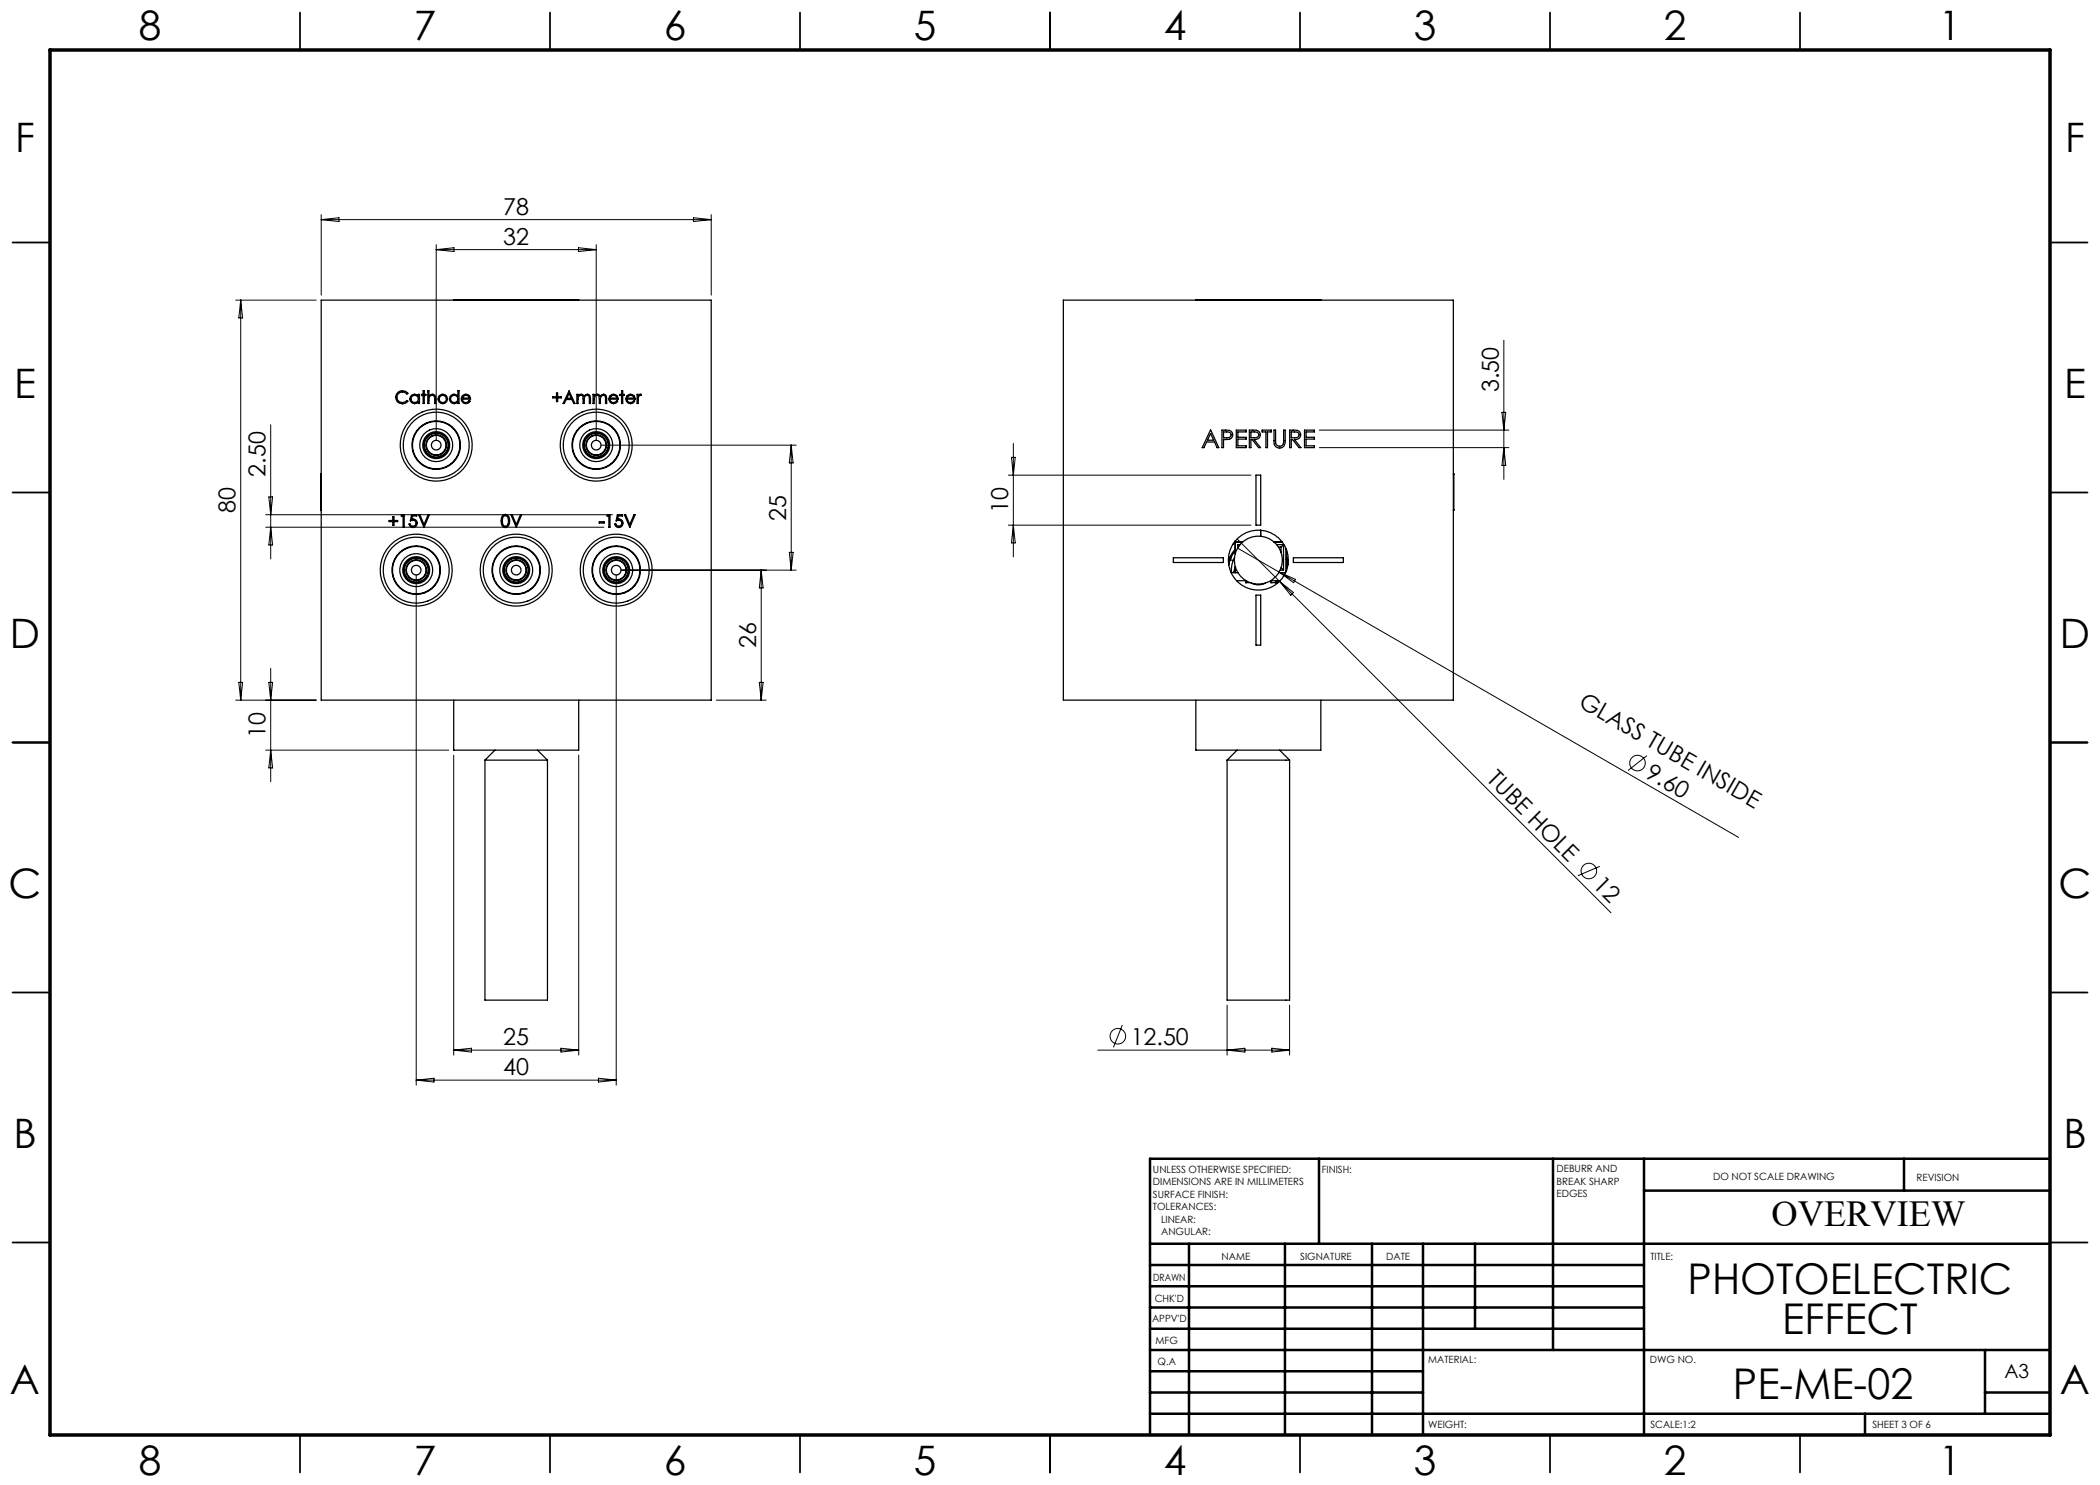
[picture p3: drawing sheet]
<svg xmlns="http://www.w3.org/2000/svg" width="420mm" height="297mm" viewBox="0 0 420 297" stroke-linecap="round" stroke-linejoin="round" font-family="sans-serif">
<g fill="none" stroke="#000" stroke-width=".2">
<path d="M64.2 42.9v16.1M64.2 43.9h78M64.2 43.9l3.6-.4v.8zM87.2 48.9v39.1M87.2 49.9h32M87.2 49.9l3.6-.4v.8zM115.7 49.5l3.5 .4-3.5 .4zM119.2 48.9v39.1M138.7 43.5l3.5 .4-3.5 .4zM142.2 42.9v16.1M47.1 60h16.1M48.1 60v80"/>
<path d="M48.1 60l.4 3.6h-.7zM300.8 68v27.9M53.8 99.4h.7l-.4 3.5zM54.1 85v26.8M120.2 89h39M158.2 89v25M158.2 89l.4 3.6h-.7zM201.7 95h48.5M202.3 91.5h.8l-.4 3.5zM202.7 88.7v22.7M263.9 86h37.9M263.9 89.5h37.9"/>
<path d="M300.4 82.5h.8l-.4 3.5zM300.8 89.5l.4 3.6h-.8zM53.1 102.9h69.4M53.1 105.4h67.7M54.1 105.4l.4 3.6h-.7zM83.2 115v102M123.2 115v102M124.2 114h35M152.2 114v26M152.2 114l.4 3.6h-.7zM157.9 110.5h.7l-.4 3.5zM201.7 105h48.5"/>
<path d="M202.7 105l.4 3.6h-.8zM247.4 107.8l8.5 8.5M247.5 109.6l100.2 57.9M255.8 114.4l3.3 1.5-.4 .6zM255.9 116.3l66.3 66.3M255.9 116.3l2.8 2.2-.5 .6zM47.8 136.5h.7l-.4 3.5zM53.8 136.5h.7l-.4 3.5zM54.1 133.7v22.7M151.9 136.5h.7l-.4 3.5zM47.1 140h16.1M53.1 150h36.6"/>
<path d="M54.1 150l.4 3.6h-.7zM90.7 151v60M115.7 151v60M143.2 140h10M329.4 151.1l-3.8 3M320 173.3l-4.4 1.8M83.2 216h40M83.2 216l3.6-.4v.8zM90.7 210h25M90.7 210l3.6-.4v.8zM112.2 209.6l3.5 .4-3.5 .4zM119.7 215.6l3.5 .4-3.5 .4z"/>
<path d="M219.6 210h38.3M224.5 205l-1.8 4.5M245.4 201v10M245.4 210l3.6-.4v.8zM254.4 209.6l3.5 .4-3.5 .4zM257.9 201v10"/>
<circle cx="327.5" cy="152.6" r="1.56"/>
<circle cx="317.8" cy="174.2" r="1.56"/>
<circle cx="223.6" cy="207.2" r="1.56"/>
</g>
<g fill="none" stroke="#000" stroke-width=".35">
<path d="M60 2.5v7.5M110 2.5v7.5M160 2.5v7.5M210 2.5v7.5M260 2.5v7.5M310 2.5v7.5M360 2.5v7.5M2.5 48.5h7.5M410 48.5h7.5M2.5 98.5h7.5M410 98.5h7.5M2.5 148.5h7.5"/>
<path d="M410 148.5h7.5M2.5 198.5h7.5M410 198.5h7.5M2.5 248.5h7.5M410 248.5h7.5M60 287v7.5M110 287v7.5M160 287v7.5M210 287v7.5M260 287v7.5M310 287v7.5M360 287v7.5"/>
</g>
<g fill="none" stroke="#000" stroke-width=".5">
<path d="M263.8 231.8v17M310.6 231.8v38.2M328.8 231.8v55.2M328.8 238.1h81.2M380.8 231.8v6.3M410 231.8h-180v55.2M230 248.8h180M230 257.3h98.8M230 253h98.8M237.8 248.8v38.2M257 248.8v38.2M274.4 248.8v38.2"/>
<path d="M284.6 248.8v38.2M295 248.8v17M230 265.8h98.8M230 261.5h98.8M230 278.5h54.6M230 274.3h54.6M230 270h180M397 278.5h13M397 270v12.8M230 282.8h180M373 282.8v4.2"/>
</g>
<path d="M10 10h400v277h-400z" fill="none" stroke="#000" stroke-width=".7"/>
<g fill="none" stroke="#000" stroke-width=".25">
<path d="M97.2 59.9h-6.4v.1M97.3 59.9v.1M98 59.9v.1M99.9 59.9v.1M100.4 59.9v.1M101.9 59.9v.1M102.6 59.9v.1M102.7 59.9h3.4M103.2 59.9v.1M106.7 59.9l.5 .1M106.7 59.9l-.5 .1M106.7 59.9v.1"/>
<path d="M107.8 59.9v.1M112.4 59.9v.1M64.2 60h78v80h-78zM79.6 78.4a1.42 1.42 0 0 1 2 .3l-.2 .1a1.11 1.11 0 0 0-1.7-.2 1.11 1.11 0 0 0 0 1.7 1.11 1.11 0 0 0 1.7-.2l.2 .1a1.34 1.34 0 0 1-2 .2 1.34 1.34 0 0 1 0-2zM82.3 79.1a.94 .94 0 0 1 1.4 .1v-.3h.2v1.8h-.2v-.3a.95 .95 0 0 1-1.4 .1 .95 .95 0 0 1 0-1.4zM84.6 78.1h.3v.8h.3v.2h-.3v1.6h-.3v-1.6h-.3v-.2h.3zM85.6 78.1h.2v1.1l.3-.3a.69 .69 0 0 1 1 .3l.1 1.5h-.3v-.9a.6 .6 0 0 0-.5-.7 .6 .6 0 0 0-.6 .7v.9h-.2zM90.2 79.1a.93 .93 0 0 1 1.4 .1v-1.1h.2v2.6h-.2v-.3a.95 .95 0 0 1-1.4 .1 .95 .95 0 0 1 0-1.4zM92.5 79.2a.93 .93 0 0 1 1-.3 .93 .93 0 0 1 .6 .9h-1.6a.7 .7 0 0 0 .5 .7 .7 .7 0 0 0 .8-.4l.2 .1a.94 .94 0 0 1-1.4 .4 .94 .94 0 0 1-.1-1.4zM92.7 79.2l.2-.1a.72 .72 0 0 1 1 .5h-1.4zM97.5 60v-.1h5v.1M107.3 60v-.1h8.4v.1"/>
<path d="M110.6 79.4h.7v-.8h.2v.8h.8v.2h-.8v.7h-.2v-.7h-.7zM113.8 78.2l1.2 2.5h-.3l-.3-.8h-1.2l-.3 .8h-.3zM113.8 78.7l.5 .9h-.9zM115.4 78.9h.2v.3l.5-.3a.61 .61 0 0 1 .7 .4 .67 .67 0 0 1 .6-.5 .67 .67 0 0 1 .6 .4l.1 1.5h-.2l-.1-1.4a.54 .54 0 0 0-.6-.2 .54 .54 0 0 0-.3 .6l-.1 1h-.2l-.1-1.5a.52 .52 0 0 0-.8 .2l-.1 1.3h-.2zM118.6 78.9h.2v.3l.5-.3a.61 .61 0 0 1 .7 .4 .67 .67 0 0 1 .6-.5 .67 .67 0 0 1 .7 .4v1.5h-.2l-.1-1.4a.54 .54 0 0 0-.6-.2 .54 .54 0 0 0-.3 .6v1h-.2l-.2-1.5a.52 .52 0 0 0-.8 .2l-.1 1.3h-.2zM122 79.2a.93 .93 0 0 1 1.1-.3 .93 .93 0 0 1 .5 .9h-1.6a.7 .7 0 0 0 .6 .7 .7 .7 0 0 0 .7-.4l.2 .1a.94 .94 0 0 1-1.3 .4 .94 .94 0 0 1-.2-1.4zM122.2 79.2l.2-.1a.72 .72 0 0 1 1 .5h-1.4zM124.3 78.1h.2v.8h.4v.2h-.4v1.6h-.2v-1.6h-.3v-.2h.3zM125.4 79.2a.93 .93 0 0 1 1.1-.3 .93 .93 0 0 1 .5 .9h-1.6a.7 .7 0 0 0 .6 .7 .7 .7 0 0 0 .7-.4l.2 .1a.94 .94 0 0 1-1.3 .4 .94 .94 0 0 1-.2-1.4zM125.6 79.2l.2-.1a.72 .72 0 0 1 1 .5h-1.4zM127.4 78.9h.2v.2l.4-.2h.3l-.1 .2h-.3l-.2 .4-.1 1.2h-.2zM212.7 60h78v80h-78z"/>
<path d="M239.2 60v-.1h25v.1M64.1 95.6h.1M64.2 94.7l-.1 .1M64.2 94.9v7M242.1 86l1.7 3.5h-.4l-.5-1.1h-1.6l-.5 1.1h-.4zM242.1 86.7l.6 1.3h-1.2zM244.4 86h.7a1.06 1.06 0 0 1 1.1 .2 1.06 1.06 0 0 1 .3 1.1 1.55 1.55 0 0 1-1.8 .6v1.6h-.3zM244.7 86.4h.6a.64 .64 0 0 1 .9 .6 .64 .64 0 0 1-.9 .6h-.6zM247.3 86h1.9v.4h-1.6v1.1h1.6v.3h-1.6v1.4h1.6v.3h-1.9zM249.9 86h.7a1.07 1.07 0 0 1 1.1 .2 1.07 1.07 0 0 1 .3 1.1 1.08 1.08 0 0 1-1.2 .6l1.3 1.6h-.4l-1.3-1.6h-.2v1.6h-.3zM250.2 86.4h.6a.65 .65 0 0 1 .9 .6 .65 .65 0 0 1-.9 .6h-.6zM251.2 95h.9v10h-.9z"/>
<path d="M252.4 86h1.9v.4h-.8v3.1h-.3v-3.1h-.8zM254.8 86h.3l.1 2.9a.85 .85 0 0 0 1.1 .3 .85 .85 0 0 0 .4-1.1v-2.1h.3v2.1a1.16 1.16 0 0 1-1.1 1.5 1.16 1.16 0 0 1-1.1-1.5zM257.9 86h.7a1.07 1.07 0 0 1 1.2 .2 1.07 1.07 0 0 1 .3 1.1 1.08 1.08 0 0 1-1.2 .6l1.3 1.6h-.4l-1.3-1.6h-.2v1.6h-.4zM258.3 86.4h.6a.65 .65 0 0 1 .9 .6 .65 .65 0 0 1-.9 .6h-.6zM260.9 86h2v.4h-1.7v1.1h1.7v.3h-1.7v1.4h1.7v.3h-2zM290.7 94.9v7M290.7 94.7l.1 .1M64.1 102l.1 .1M78.6 103.4h.2v.7h.7v.2h-.7v.8h-.2v-.8h-.8v-.2h.8zM80.4 102.9h.4v2.5h-.2v-2.2h-.4zM82.3 102.9h1v.3h-.8l-.1 .7a.83 .83 0 0 1 1 .5 .83 .83 0 0 1-.6 1 .83 .83 0 0 1-1-.6h.2a.61 .61 0 0 0 .8 .4 .61 .61 0 0 0 .4-.8 .61 .61 0 0 0-.9-.3l-.2 .1zM83.7 102.9h.3l.8 2 .8-2h.3l-1.1 2.5z"/>
<path d="M84.8 105.4h.1M100.5 103.2l.4-.3a.96 .96 0 0 1 1 1.3 .93 .93 0 0 1-.2 1 .93 .93 0 0 1-1 .2 2.01 2.01 0 0 1-.2-2.2zM100.8 103.2h.4a1.24 1.24 0 0 1-.1 2.1l-.3-.2a1.64 1.64 0 0 1 0-1.9zM102.2 102.9h.2l.9 2 .8-2h.2l-1 2.5zM119.9 104.4h.9v.2h-.9zM121.5 102.9h.5v2.5h-.2v-2.2h-.4zM123.5 102.9h1v.3h-.9l-.1 .7a.83 .83 0 0 1 1.1 .5 .83 .83 0 0 1-.6 1 .83 .83 0 0 1-1-.6h.2a.61 .61 0 0 0 .8 .4 .61 .61 0 0 0 .3-.8 .61 .61 0 0 0-.8-.3l-.3 .1zM124.9 102.9h.2l.9 2 .8-2h.2l-1.1 2.5zM125.9 105.4h.1M234.7 111.6h10v.9h-10zM245.7 111.5h.3M246 111.5l.3 .1"/>
<path d="M246 111.9l-.3 1.1M246 111.9l.6 .2M246.1 111.5l-.4 1.4M246.2 114.5h1.4M246.9 111.5a5.4 5.4 0 0 0-.6 3M247 110.2l-1 1.7M247 108.4l-.4 .5M247 109.8l-1 1.7M247 113.5l-.3 1M247 108.2v2.5M247 113.3v1.2M247 108.4h1.5"/>
<path d="M247 108.4h.1M247 114.5h.1M247.3 116.1h1.9M247.5 108.9h.5M247.5 108.9v.7M247.5 108.9l.3 .3M249.1 116.5h.1M249.1 116.5h.9M249.1 116.1v.4M250.2 116.6a2.95 2.95 0 0 0 2.9 0M251.2 119h.9v10h-.9zM252.1 106v1.2"/>
<path d="M254.1 116.1h1.9M254.2 116.5h.1M254.2 116.5h1M254.2 116.1v.4M254.8 108.4h1.7M255.1 116.1v.4M255.2 116.1v.4M255.2 116.5h.1M255.3 108.9h1.4M255.7 116.1l-.2 .6M255.7 109.4h.5M255.8 114.5h1.3"/>
<path d="M256 114h.7M256.2 109.4v1.1M256.2 113.5l.5 .5M256.7 108.9v5.1M256.7 108.9l-.5 .5M257.2 109.7v4.6M257.3 111.8l.3 1.2M257.3 111.3l.4 1M257.3 109.9v4.2M258.7 111.6h10v.9h-10zM290.8 102l-.1 .1M90.7 140v10h25v-10"/>
<path d="M97 152h12.5M97 152v48h12.5v-48M99 150l-2 2M107.5 150l2 2M239.2 140v10h25v-10M245.4 152h12.5M245.4 152v48h12.5v-48M247.4 150l-2 2M255.9 150l2 2"/>
<circle cx="82.9" cy="79.8" r=".73"/>
<circle cx="88.6" cy="79.8" r=".95"/>
<circle cx="88.6" cy="79.8" r=".72"/>
<circle cx="90.8" cy="79.8" r=".73"/>
<circle cx="87.2" cy="89" r="3.3"/>
<circle cx="87.2" cy="89" r="6.6"/>
<circle cx="87.2" cy="89" r="4.7"/>
<circle cx="87.2" cy="89" r="2.7"/>
<circle cx="87.2" cy="89" r="2.5"/>
<circle cx="87.2" cy="89" r="2.4"/>
<circle cx="87.2" cy="89" r="2.07"/>
<circle cx="87.2" cy="89" r="4.9"/>
<circle cx="87.2" cy="89" r=".97"/>
<circle cx="87.2" cy="89" r="1.97"/>
<circle cx="87.2" cy="89" r="7.2"/>
<circle cx="119.2" cy="89" r="1.97"/>
<circle cx="119.2" cy="89" r=".97"/>
<circle cx="119.2" cy="89" r="6.6"/>
<circle cx="119.2" cy="89" r="7.2"/>
<circle cx="119.2" cy="89" r="4.8"/>
<circle cx="119.2" cy="89" r="3.3"/>
<circle cx="119.2" cy="89" r="2.4"/>
<circle cx="119.2" cy="89" r="2.7"/>
<circle cx="119.2" cy="89" r="2.5"/>
<circle cx="119.2" cy="89" r="2.07"/>
<circle cx="119.2" cy="89" r="4.9"/>
<circle cx="83.2" cy="114" r="2.5"/>
<circle cx="83.2" cy="114" r="2.07"/>
<circle cx="83.2" cy="114" r=".97"/>
<circle cx="83.2" cy="114" r="2.4"/>
<circle cx="83.2" cy="114" r="7.2"/>
<circle cx="83.2" cy="114" r="1.97"/>
<circle cx="83.2" cy="114" r="4.8"/>
<circle cx="83.2" cy="114" r="2.7"/>
<circle cx="83.2" cy="114" r="4.7"/>
<circle cx="83.2" cy="114" r="6.6"/>
<circle cx="83.2" cy="114" r="3.3"/>
<circle cx="103.2" cy="114" r="2.5"/>
<circle cx="103.2" cy="114" r="2.07"/>
<circle cx="103.2" cy="114" r=".97"/>
<circle cx="103.2" cy="114" r="2.4"/>
<circle cx="103.2" cy="114" r="7.2"/>
<circle cx="103.2" cy="114" r="1.97"/>
<circle cx="103.2" cy="114" r="4.8"/>
<circle cx="103.2" cy="114" r="2.7"/>
<circle cx="103.2" cy="114" r="4.7"/>
<circle cx="103.2" cy="114" r="6.6"/>
<circle cx="103.2" cy="114" r="3.3"/>
<circle cx="123.2" cy="114" r="3.3"/>
<circle cx="123.2" cy="114" r="2.5"/>
<circle cx="123.2" cy="114" r="2.07"/>
<circle cx="123.2" cy="114" r=".97"/>
<circle cx="123.2" cy="114" r="4.8"/>
<circle cx="123.2" cy="114" r="2.4"/>
<circle cx="123.2" cy="114" r="7.2"/>
<circle cx="123.2" cy="114" r="1.97"/>
<circle cx="123.2" cy="114" r="2.7"/>
<circle cx="123.2" cy="114" r="4.7"/>
<circle cx="123.2" cy="114" r="6.6"/>
<circle cx="251.7" cy="112" r="6"/>
<circle cx="251.7" cy="112" r="4.8"/>
</g>
<g font-size="8.5">
<text x="337.5" y="258.8">PHOTOELECTRIC</text>
<text x="356.5" y="266.9">EFFECT</text>
<text x="346.6" y="279.7">PE-ME-02</text>
</g>
<g font-size="8.1">
<text x="27.8" y="8">8</text>
<text x="82.8" y="8">7</text>
<text x="132.8" y="8">6</text>
<text x="182.8" y="8">5</text>
<text x="232.8" y="8">4</text>
<text x="282.8" y="8">3</text>
<text x="332.8" y="8">2</text>
<text x="387.8" y="8">1</text>
<text x="3" y="30.4">F</text>
<text x="413" y="30.4">F</text>
<text x="2.8" y="79.6">E</text>
<text x="412.8" y="79.6">E</text>
<text x="2" y="129.6">D</text>
<text x="412" y="129.6">D</text>
<text x="1.7" y="179.6">C</text>
<text x="411.7" y="179.6">C</text>
<text x="2.7" y="229.6">B</text>
<text x="412.7" y="229.6">B</text>
<text x="2" y="278.9">A</text>
<text x="412" y="278.9">A</text>
<text x="27.8" y="295">8</text>
<text x="82.8" y="295">7</text>
<text x="132.8" y="295">6</text>
<text x="182.8" y="295">5</text>
<text x="232.8" y="295">4</text>
<text x="282.8" y="295">3</text>
<text x="332.8" y="295">2</text>
<text x="387.8" y="295">1</text>
</g>
<text font-size="7.3" x="354.3" y="245.1">OVERVIEW</text>
<g font-size="4.7">
<text x="100.7" y="42.9">78</text>
<text x="100.7" y="48.9">32</text>
<text x="299.8" y="78.4" transform="rotate(-90 299.8 78.4)">3.50</text>
<text x="53.1" y="95.3" transform="rotate(-90 53.1 95.3)">2.50</text>
<text x="47.1" y="102.6" transform="rotate(-90 47.1 102.6)">80</text>
<text x="157.2" y="104.1" transform="rotate(-90 157.2 104.1)">25</text>
<text x="201.7" y="102.6" transform="rotate(-90 201.7 102.6)">10</text>
<text x="151.2" y="129.6" transform="rotate(-90 151.2 129.6)">26</text>
<text x="315.5" y="141.3" transform="rotate(30 315.5 141.3)">GLASS TUBE INSIDE</text>
<text x="53.1" y="147.6" transform="rotate(-90 53.1 147.6)">10</text>
<text x="328.9" y="155.4" transform="rotate(30 328.9 155.4)">9.60</text>
<text x="297.2" y="156" transform="rotate(45 297.2 156)">TUBE HOLE</text>
<text x="318.4" y="177.2" transform="rotate(45 318.4 177.2)">12</text>
<text x="100.7" y="209">25</text>
<text x="226.1" y="209">12.50</text>
<text x="100.7" y="215">40</text>
</g>
<text font-size="3.9" x="400.9" y="275.5">A3</text>
<g font-size="2">
<text x="230.6" y="234.6">UNLESS OTHERWISE SPECIFIED:</text>
<text x="230.6" y="237.1">DIMENSIONS ARE IN MILLIMETERS</text>
<text x="230.6" y="239.6">SURFACE FINISH:</text>
<text x="264.4" y="234.6">FINISH:</text>
<text x="311.3" y="234.5">DEBURR AND</text>
<text x="311.3" y="237">BREAK SHARP</text>
<text x="311.3" y="239.5">EDGES</text>
<text x="342.6" y="236">DO NOT SCALE DRAWING</text>
<text x="383.3" y="236.2">REVISION</text>
<text x="230.6" y="242.1">TOLERANCES:</text>
<text x="232.2" y="244.6">LINEAR:</text>
<text x="232.2" y="247.1">ANGULAR:</text>
<text x="244.3" y="252">NAME</text>
<text x="260" y="251.9">SIGNATURE</text>
<text x="277.2" y="251.9">DATE</text>
<text x="330.1" y="251.9">TITLE:</text>
<text x="230.6" y="256.1">DRAWN</text>
<text x="230.9" y="260.3">CHK'D</text>
<text x="230.4" y="264.4">APPV'D</text>
<text x="231.1" y="268.8">MFG</text>
<text x="231.5" y="273">Q.A</text>
<text x="285.6" y="272.5">MATERIAL:</text>
<text x="330" y="272.5">DWG NO.</text>
<text x="285.6" y="285.5">WEIGHT:</text>
<text x="330.1" y="285.6">SCALE:1:2</text>
<text x="374.5" y="285.6">SHEET 3 OF 6</text>
</g>
</svg>
